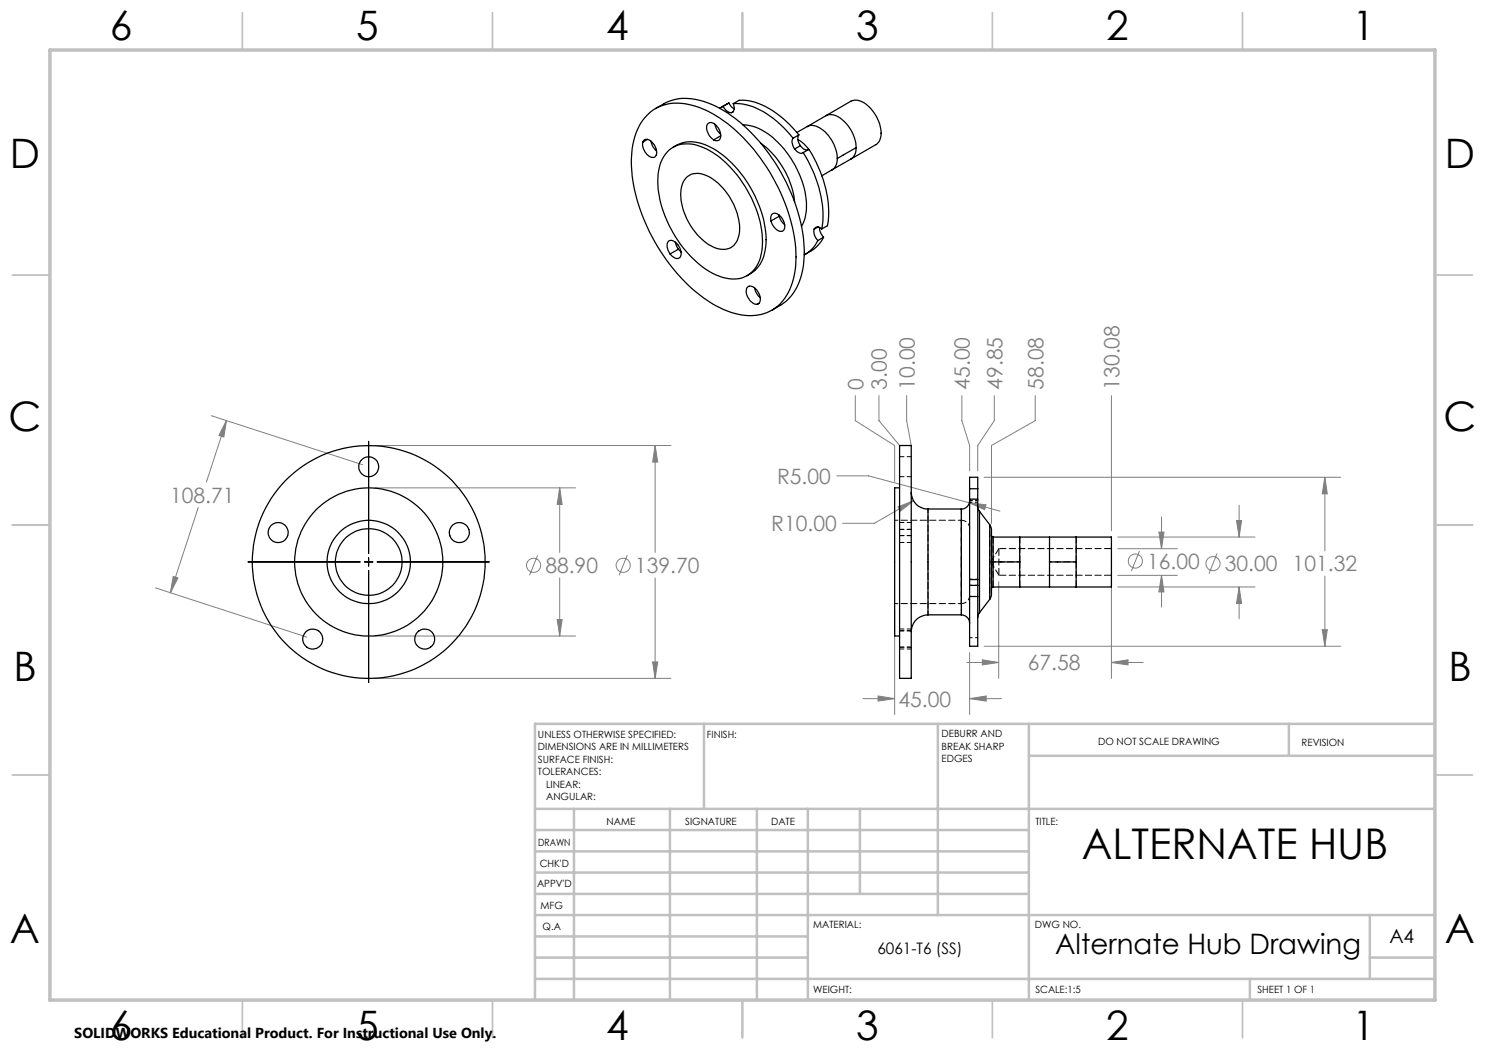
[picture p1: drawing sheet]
<svg xmlns="http://www.w3.org/2000/svg" width="297mm" height="210mm" viewBox="0 0 297 210" stroke-linecap="round" stroke-linejoin="round" font-family="sans-serif">
<g fill="none" stroke="#808080" stroke-width=".2">
<path d="M171.1 79.1v5l7.8 5v7.2M175.8 79.1v5l4.1 5M181.3 79.1v5l.9 5M192.4 79.1v5l1.5 5v5.1M198.9 79.1v5l-3.4 5v5.1M207 79.1v5l-8.7 5v15.6M222.3 79.1v27M42.3 83.1l30.2 9.8M45.3 84.1l-.5 3.3-1-.3zM45.3 84.1l-4 12.3M75 89.1h59.2M75 97.6h40.1"/>
<path d="M111.9 97.6l.5 3.3h-1zM111.9 97.6v12.9M131 89.1l.6 3.3h-1.1zM131 89.1v21.4M167.4 95.2h6.3l20.2 5.4M196.8 95.5h71.3M265 95.5l.5 3.3h-1.1zM265 95.5v14.7M31.1 117.6l30.2 9.8M34.6 115.3l1 .3-1.5 3zM39.7 101.5l-5.6 17.1M107.5 111l-1.6 4.1"/>
<path d="M111.9 115.6v11.6M125.4 111l-1.6 4.1M131 115.6v20.1M179.6 101.4l3.1-1.3-2.6 2.1zM182.7 100.1l-7.8 4.6h-6.4M193.9 100.6l3.3 .4-.3 .9zM193.9 100.6l6.1 1.6M199.7 116.3v19.4M222.3 116.3v19.4M223.6 107.4h27.4M223.6 117.4h27.4M223.6 109.7h11.9"/>
<path d="M223.6 115.1h11.9M227.9 110.2l-1.6 4M231.8 106.4h1l-.5 3.3zM232.3 115.1l.5 3.3h-1zM232.3 103.4v6.3M232.3 115.1v6.3M243.4 110.7l-1.6 4.1M247.3 104.1h1l-.5 3.3zM247.8 117.4l.5 3.3h-1zM247.8 101.1v6.3M247.8 117.4v6.3M265 115.2v14"/>
<path d="M75 135.7h59.2M75 127.2h40.1M111.4 123.9h1l-.5 3.3zM130.5 132.4h1.1l-.6 3.3zM172.6 139.7h6.3M175.6 139.2l3.3 .5-3.3 .5zM178.9 122v20.9M193.4 132.5h6.3M193.9 139.7l3.3-.5v1zM193.9 130.5v12.4M193.9 139.7h6.4M196.5 132l3.2 .5-3.2 .5z"/>
<path d="M196.8 129.2h71.3M222.3 132.5l3.3-.5v1zM222.3 132.5h6.3M264.4 125.9h1.1l-.5 3.3z"/>
<circle cx="106.7" cy="113.1" r="1.41"/>
<circle cx="124.6" cy="113.1" r="1.41"/>
<circle cx="227.1" cy="112.2" r="1.41"/>
<circle cx="242.6" cy="112.7" r="1.42"/>
</g>
<path d="M73.7 88.3v22.4M49.6 112.4h22.4M72.9 112.4h1.7M73.7 111.5v1.7M73.7 114.1v22.4M75.4 112.4h22.5" fill="none" stroke="#000" stroke-width=".2"/>
<g fill="none" stroke="#c0c0c0" stroke-width=".35">
<path d="M48.5 2.5v7.5M98.5 2.5v7.5M148.5 2.5v7.5M198.5 2.5v7.5M248.5 2.5v7.5M2.5 55h7.5M287 55h7.5M2.5 105h7.5M287 105h7.5M2.5 155h7.5M287 155h7.5M48.5 200v7.5"/>
<path d="M98.5 200v7.5M148.5 200v7.5M198.5 200v7.5M248.5 200v7.5"/>
</g>
<g fill="none" stroke="#c0c0c0" stroke-width=".5">
<path d="M140.8 144.8v17M187.6 144.8v38.2M205.8 144.8v55.2M205.8 151.2h81.2M257.8 144.8v6.4M287 144.8h-180v55.2M107 161.8h180M107 178.8h98.8M107 174.5h98.8M107 170.3h98.8M107 166h98.8M114.8 161.8v38.2"/>
<path d="M134 161.8v38.2M151.4 161.8v38.2M161.6 161.8v38.2M172 161.8v17M107 195.8h180M107 191.5h54.6M107 187.3h54.6M107 183h180M250 195.8v4.2M274 191.5h13M274 183v12.8"/>
</g>
<path d="M10 10h277v190h-277z" fill="none" stroke="#c0c0c0" stroke-width=".7"/>
<path d="M131 89.1l.6 3.3h-1.1zM130.5 132.4h1.1l-.6 3.3zM111.9 97.6l.5 3.3h-1zM111.4 123.9h1l-.5 3.3zM45.3 84.1l-.5 3.3-1-.3zM34.6 115.3l1 .3-1.5 3zM179.6 101.4l.5 .8 2.6-2.1zM193.9 100.6l3 1.3 .3-.9zM196.5 132l3.2 .5-3.2 .5zM222.3 132.5l3.3-.5v1zM193.9 139.7l3.3-.5v1zM175.6 139.2l3.3 .5-3.3 .5zM247.3 104.1h1l-.5 3.3zM247.8 117.4l.5 3.3h-1zM231.8 106.4h1l-.5 3.3zM232.3 115.1l.5 3.3h-1zM265 95.5l.5 3.3h-1.1zM264.4 125.9h1.1l-.5 3.3z" fill="#808080"/>
<g fill="none" stroke="#000" stroke-width=".25">
<path d="M128.8 28a1.35 1.35 0 0 1 1.9 .7 2.05 2.05 0 0 1 .2 2.7 2.25 2.25 0 0 1-2.3-2l-.1-.8zM129.5 27.9l-.9 .5M129.9 22.6a9.2 9.2 0 0 1 9.3-1.3 26.3 26.3 0 0 1 12.2 9.5 36 36 0 0 1 7.8 20.6 12.8 12.8 0 0 1-3.6 9.8 9.6 9.6 0 0 1-10.1 1 29.3 29.3 0 0 1-13.4-11.9 34.1 34.1 0 0 1-5.8-18.8 12.3 12.3 0 0 1 3.6-8.9zM130.2 28.2a3.3 3.3 0 0 0 1.1 2M131.1 21.7a10.2 10.2 0 0 1 10.5-1.1 28.3 28.3 0 0 1 12.8 11 34.4 34.4 0 0 1 6.4 19.7 11.5 11.5 0 0 1-4.6 9.7l-1.8 1M133.8 30a6.3 6.3 0 0 1 7-.4 21 21 0 0 1 9.5 10 17.6 17.6 0 0 1 1.7 12.1 5.6 5.6 0 0 1-7.5 3.8 18.7 18.7 0 0 1-9.9-8.9 18.8 18.8 0 0 1-2.7-13.1l.6-1.7zM134.6 29.4a6.8 6.8 0 0 1 7.5 0 22.7 22.7 0 0 1 10.8 15.5 10.2 10.2 0 0 1-1.6 8.8l-.7 .7-1.2 .7M137.3 35.5a3.8 3.8 0 0 1 4.5-.2 12.6 12.6 0 0 1 6 11.4 3.3 3.3 0 0 1-4.6 2.9 12.4 12.4 0 0 1-6.7-8.4 6 6 0 0 1 .8-5.7zM141.7 24.6a1.76 1.76 0 0 1 2.1 1.2 1.61 1.61 0 0 1-.2 2.3 2.42 2.42 0 0 1-2.3-2.5l.1-.7zM143 24.9a3.3 3.3 0 0 0 1.1 1.9M144.1 27.2l-1.4 .8M144.6 21.3l-.7 .4"/>
<path d="M144.6 21.3a2.04 2.04 0 0 0 1.7 1.2M145.8 20.6l.5 .8 .6 .4M145.8 20.6l-1.6 .9M145.8 20.6l-1.2 .7M146.6 22.4l-.3 .1M146.6 20.7a1.26 1.26 0 0 1-.3 1.8M146.6 20.7a11.9 11.9 0 0 1 8.1 3l2 1.8 1.9 2.1M146.6 20.7a3.8 3.8 0 0 1 3.8-.4 18.6 18.6 0 0 1 9.4 6.7M148.6 25a10.9 10.9 0 0 1 7.7 4.2 18.8 18.8 0 0 1 5 12.6l-.3 1.8-.7 1.7M152.2 28.6a17.1 17.1 0 0 1 6.7 11.7M158.6 27.6a2 2 0 0 0 .3 2.2M158.9 29.8a1.32 1.32 0 0 0 1.8 .7"/>
<path d="M159.6 27.9l1.2 .9 .9 1.1M159.8 27a1.84 1.84 0 0 0 .3 2.1M159.8 27l-1.2 .6M160.1 29.1l.6 .7 .9 .2M160.1 29.1l-1.2 .7M160.7 30.5a23.3 23.3 0 0 1 3.8 14.6l-.1 .7M160.7 30.5l1.1-.6a22.3 22.3 0 0 1 3.7 15.2l-1.1 .7M161.4 25.3l8.8-5.1a3.5 3.5 0 0 1 3.9 1.5 6.6 6.6 0 0 1 1.8 6.4l-.6 .7-5.1 3M161.4 25.3a2.94 2.94 0 0 1 3.2 .8 8 8 0 0 1 2.9 5.6M161.4 25.3l-2 1.2M165.2 23.1a3 3 0 0 1 3.6 1.1 7.7 7.7 0 0 1 2.4 5.3M166.4 34l-2 1.2"/>
<path d="M167.5 31.7a2.38 2.38 0 0 1-1.1 2.3M170.2 31.8l-3.8 2.2M171.2 29.5a2.5 2.5 0 0 1-1 2.3M171.2 29.5l-3.7 2.2M133.7 48.2a1.65 1.65 0 0 1 2.1 1.1 1.65 1.65 0 0 1-.1 2.3 2.08 2.08 0 0 1-2.1-1.7l-.2-1.1zM135.1 48.4l.2 .9 .4 .5M135.7 49.8l.5 .6M135.7 49.8l-1.7 1M149.5 57.4a1.49 1.49 0 0 1 2.1 .9 1.69 1.69 0 0 1-.1 2.5 2.58 2.58 0 0 1-2.2-3zM150.9 57.6a3.3 3.3 0 0 0 1.1 1.9M154.4 42.8a1.59 1.59 0 0 1 2.1 1 1.78 1.78 0 0 1 0 2.4 2.38 2.38 0 0 1-2.3-2.3v-.5zM155.8 43l.1 .2"/>
<path d="M155.9 43.2l.3 .9 .8 .9M155.9 43.2l-1.7 1M162.8 45.9a2.51 2.51 0 0 0 .8 2.2M163.6 48.1l-1 1.5-1.8 1.4M163.6 45.4l-.8 .5M163.9 45.5l.2 1.1 .6 .8M164.4 45.8a.9 .9 0 0 0-1.6 .1M164.7 47.4a7.1 7.1 0 0 1-3.6 3.4M164.7 47.4l-1.1 .7M151.8 60.7l-.3 .1M179.9 89.1h2.3v46.6h-2.3zM179.9 97.6h-1v29.6h1"/>
<path d="M182.2 98.5a3.3 3.3 0 0 0 3.4 3.3M193.9 99.8v16.1M193.9 97.7v2.1M193.9 97.7v-2.2h1.6v2.2M193.9 99.8h1.6M193.9 97.7h1.6M195.5 99.8v16.1M195.5 97.7v2.1M185.6 101.8v21.2M185.6 101.8h6.7M192.3 101.8v21.2M193.9 100.1a1.63 1.63 0 0 1-1.6 1.7"/>
<path d="M193.9 115.9v1.2M193.9 117.1v2.2M193.9 119.3v9.9h1.6v-9.9M193.9 115.9h1.6M193.9 117.1h1.6M193.9 119.3h1.6M195.5 101.2l.1 .6 .3 .5M195.5 115.9v1.2M195.5 117.1v2.2M195.9 102.3v20.2M195.9 102.3l2 2.6M197.9 104.9a4.2 4.2 0 0 1 .4 2.8v9.4a4.2 4.2 0 0 1-.4 2.8"/>
<path d="M197.9 104.9v15M197.9 119.9l-2 2.6M198.3 107.1v.2l.3 .1M198.6 117.4l-.3 .1v.2M198.6 107.4h23.7v10h-23.7M198.6 112.4v5M198.6 107.4v5M198.6 112.4h5.3M203.9 112.4v5M203.9 107.4v5M209.9 112.4v5M209.9 107.4v5"/>
<path d="M209.9 112.4h5.3M215.2 112.4v5M215.2 107.4v5M185.6 123a3.4 3.4 0 0 0-3.4 3.3M185.6 123h6.7M192.3 123a1.69 1.69 0 0 1 1.6 1.7M195.9 122.5l-.3 .5-.1 .5"/>
<circle cx="73.8" cy="93.4" r="2"/>
<circle cx="55.6" cy="106.5" r="2"/>
<circle cx="73.7" cy="112.4" r="6.7"/>
<circle cx="73.7" cy="112.4" r="14.8"/>
<circle cx="73.7" cy="112.4" r="23.3"/>
<circle cx="73.8" cy="112.4" r="8.3"/>
<circle cx="91.9" cy="106.5" r="2"/>
<circle cx="62.5" cy="127.8" r="2"/>
<circle cx="84.9" cy="127.8" r="1.99"/>
</g>
<g fill="none" stroke="#000" stroke-width=".2" stroke-dasharray="1.3 .6" stroke-dashoffset=".4">
<path d="M179.9 95.3h2.4M182.3 91.3h-2.4M179.9 107.1h2.4M179.9 105.9h2.4M179.9 108.5h2.4M182.3 105.9h-2.4M182.3 107.1h-2.4M182.3 104.5h-2.4M179.9 126.2h2.4M179.9 126.1h2.4M179.9 129.8h2.4M182.3 129.4h-2.4"/>
<path d="M182.3 129.5h-2.4M182.3 125.8h-2.4"/>
</g>
<path d="M193.9 117.1h1.7M193.9 100.5h1.7M195.6 100.1h-1.7M195.6 115.8h-1.7M200.2 112.4h-1.6M211.5 112.4h-1.6M195.6 127.5h-1.7" fill="none" stroke="#000" stroke-width=".2" stroke-dasharray="1.3 .6" stroke-dashoffset=".8"/>
<path d="M192.3 112.4v-8.3v16.6v-8.3" fill="none" stroke="#000" stroke-width=".2" stroke-dasharray="1.3 .6" stroke-dashoffset=".2"/>
<path d="M198 112.4v7.4M198 104.9v7.5M204 112.4h-3.8M215.2 112.4h-3.7" fill="none" stroke="#000" stroke-width=".2" stroke-dasharray="1.3 .6" stroke-dashoffset=".7"/>
<path d="M199.8 109.7v5.4" fill="none" stroke="#000" stroke-width=".2" stroke-dasharray="1.3 .6" stroke-dashoffset="-.1"/>
<path d="M193.9 105.7a1.67 1.67 0 0 0-1.6-1.6M192.3 120.7a1.67 1.67 0 0 0 1.6-1.6" fill="none" stroke="#000" stroke-width=".2" stroke-dasharray="1.3 .6" stroke-dashoffset=".3"/>
<path d="M192.3 104.1h-13.4M178.9 120.7h13.4" fill="none" stroke="#000" stroke-width=".2" stroke-dasharray="1.3 .6" stroke-dashoffset=".6"/>
<path d="M199.8 115.1h22.5M222.3 109.7h-22.5" fill="none" stroke="#000" stroke-width=".2" stroke-dasharray="1.3 .6" stroke-dashoffset="-.2"/>
<path d="M198.2 112.4l1.6 2.7M198.6 112.4v5M198.6 107.4v5M199.8 109.7l-1.6 2.7M204 112.4v5M204 107.4v5M209.9 117.4v-5M209.9 112.4v-5M215.2 112.4v5M215.2 107.4v5M195.9 122.5v-20.3" fill="none" stroke="#000" stroke-width=".2" stroke-dasharray="1.3 .6"/>
<path d="M185.6 123v-21.2" fill="none" stroke="#000" stroke-width=".2" stroke-dasharray="1.3 .6" stroke-dashoffset=".5"/>
<path d="M192.3 112.4v10.6M192.3 101.8v10.6" fill="none" stroke="#000" stroke-width=".2" stroke-dasharray="1.3 .6" stroke-dashoffset=".1"/>
<text font-size="8.5" x="216.4" y="171.8">ALTERNATE HUB</text>
<g font-size="8.1">
<text x="22" y="8">6</text>
<text x="71.2" y="8">5</text>
<text x="121.2" y="8">4</text>
<text x="171.3" y="8">3</text>
<text x="221.3" y="8">2</text>
<text x="270.5" y="8">1</text>
<text x="2" y="33.6">D</text>
<text x="289" y="33.6">D</text>
<text x="1.7" y="86.1">C</text>
<text x="288.7" y="86.1">C</text>
<text x="2.7" y="136.1">B</text>
<text x="289.7" y="136.1">B</text>
<text x="2" y="188.6">A</text>
<text x="289" y="188.6">A</text>
<text x="22" y="208">6</text>
<text x="71.2" y="208">5</text>
<text x="121.2" y="208">4</text>
<text x="171.3" y="208">3</text>
<text x="221.3" y="208">2</text>
<text x="270.5" y="208">1</text>
</g>
<text font-size="5.6" x="211" y="190.9">Alternate Hub Drawing</text>
<g font-size="4.2" fill="#808080">
<text x="172.7" y="77.9" transform="rotate(-90 172.7 77.9)">0</text>
<text x="177.4" y="77.9" transform="rotate(-90 177.4 77.9)">3.00</text>
<text x="182.9" y="77.9" transform="rotate(-90 182.9 77.9)">10.00</text>
<text x="194" y="77.9" transform="rotate(-90 194 77.9)">45.00</text>
<text x="200.5" y="77.9" transform="rotate(-90 200.5 77.9)">49.85</text>
<text x="208.7" y="77.9" transform="rotate(-90 208.7 77.9)">58.08</text>
<text x="223.9" y="77.9" transform="rotate(-90 223.9 77.9)">130.08</text>
<text x="34" y="100.5">108.71</text>
<text x="155.4" y="96.8">R5.00</text>
<text x="154.2" y="106.3">R10.00</text>
<text x="229.4" y="113.7">16.00</text>
<text x="109.1" y="114.6">88.90</text>
<text x="127" y="114.6">139.70</text>
<text x="244.9" y="114.3">30.00</text>
<text x="258.5" y="114.3">101.32</text>
<text x="205.6" y="134.1">67.58</text>
<text x="179.7" y="141.3">45.00</text>
</g>
<text font-size="3.9" x="277.9" y="188.5">A4</text>
<text font-size="3.2" x="175.5" y="190.9">6061-T6 (SS)</text>
<text font-size="2.9" x="14.9" y="207.6">SOLIDWORKS Educational Product. For Instructional Use Only.</text>
<g font-size="2">
<text x="107.6" y="147.6">UNLESS OTHERWISE SPECIFIED:</text>
<text x="141.4" y="147.6">FINISH:</text>
<text x="188.3" y="147.5">DEBURR AND</text>
<text x="188.3" y="150">BREAK SHARP</text>
<text x="219.6" y="149">DO NOT SCALE DRAWING</text>
<text x="260.3" y="149.2">REVISION</text>
<text x="107.6" y="150.1">DIMENSIONS ARE IN MILLIMETERS</text>
<text x="107.6" y="152.6">SURFACE FINISH:</text>
<text x="107.6" y="155.1">TOLERANCES:</text>
<text x="188.3" y="152.5">EDGES</text>
<text x="109.2" y="157.6">LINEAR:</text>
<text x="109.2" y="160.1">ANGULAR:</text>
<text x="121.3" y="165">NAME</text>
<text x="137" y="164.9">SIGNATURE</text>
<text x="154.2" y="164.9">DATE</text>
<text x="207.1" y="164.9">TITLE:</text>
<text x="107.6" y="169.1">DRAWN</text>
<text x="107.9" y="173.3">CHK'D</text>
<text x="107.4" y="177.4">APPV'D</text>
<text x="108.1" y="181.8">MFG</text>
<text x="108.5" y="186">Q.A</text>
<text x="162.6" y="185.5">MATERIAL:</text>
<text x="207" y="185.5">DWG NO.</text>
<text x="162.6" y="198.5">WEIGHT:</text>
<text x="207.1" y="198.6">SCALE:1:5</text>
<text x="251.5" y="198.6">SHEET 1 OF 1</text>
</g>
</svg>
